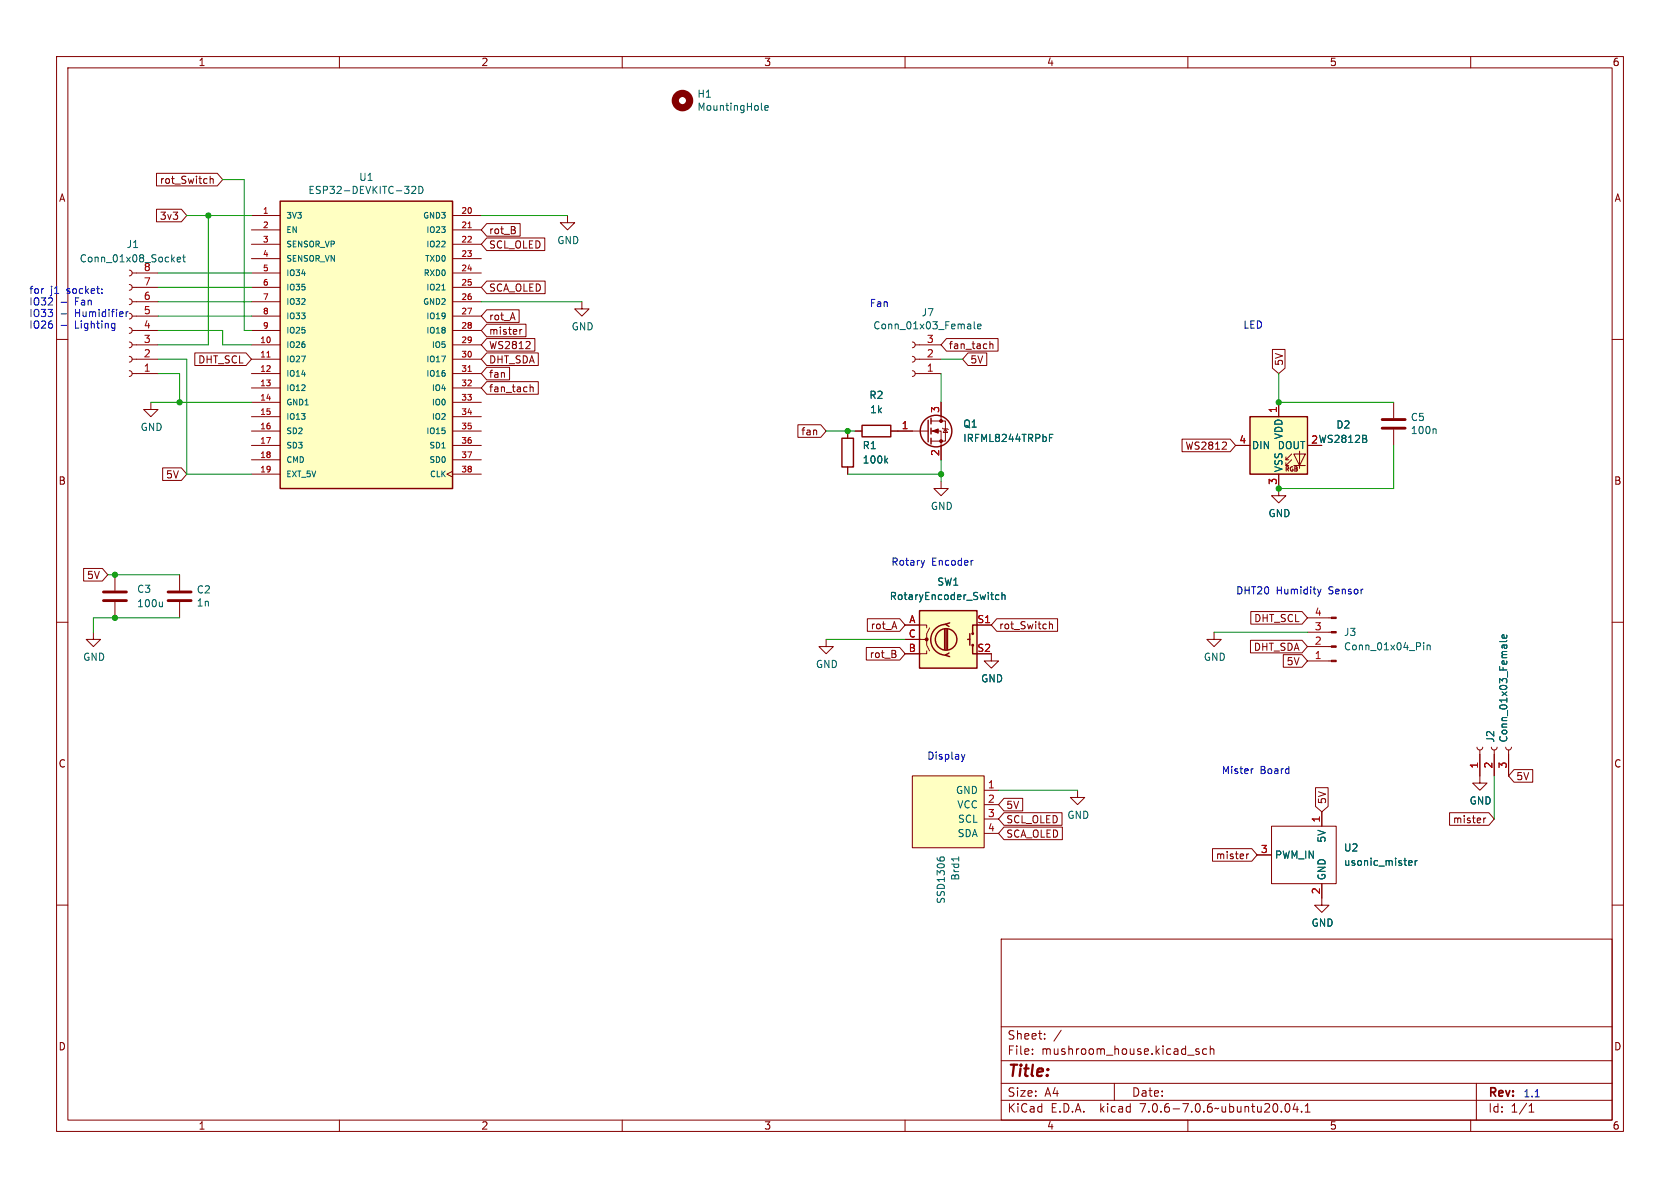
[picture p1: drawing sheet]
<svg xmlns="http://www.w3.org/2000/svg" width="297mm" height="210mm" viewBox="0 0 297 210" stroke-linecap="round" stroke-linejoin="round" font-family="sans-serif">
<g fill="none" stroke="#840000" stroke-width=".18">
<path d="M10 10h277v190h-277zM12 12h273v186h-273zM60 10v2M110 10v2M160 10v2M210 10v2M260 10v2M27.7 37h4.4l.9 1.1-.9 1.1h-4.4zM27.7 30.6h10.7l1 1.2-1 1.1h-10.7zM37.2 31.2v1.2M37.2 31.7l.1-.1h.3l.1 .8M44.4 38.1h5.1"/>
<path d="M80 38.1h5.1M86 39.5h6v2.3h-6l-.9-1.2zM100.3 38.1v1.3h1.3l-1.3 1.2-1.2-1.2h1.2M10 60h2M22.9 47.8l.3 .1 .2 .4-.2 .3-.3 .2M22.9 50.3l.3 .1 .2 .4-.2 .4-.3 .1M22.9 52.8l.3 .2 .2 .4-.2 .3-.3 .1M22.9 55.4l.3 .1 .2 .4-.2 .4-.3 .1M22.9 57.9l.3 .2 .2 .3-.2 .4-.3 .1M23.4 48.3h4.5M23.4 50.8h4.5M23.4 53.3h4.5"/>
<path d="M23.4 55.9h4.5M23.4 58.4h4.5M44.4 40.6h5.1M44.4 43.2h5.1M44.4 45.7h5.1M44.4 48.3h5.1M44.4 50.8h5.1M44.4 53.3h5.1M44.4 55.9h5.1M44.4 58.4h5.1M80 40.6h5.1M80 43.2h5.1"/>
<path d="M80 45.7h5.1M80 48.3h5.1M80 50.8h5.1M80 53.3h5.1M80 55.9h5.1M80 58.4h5.1M86 54.8h5.8v2.2h-5.8l-.9-1.1zM86 59.8h8.6v2.3h-8.6l-.9-1.1zM86 57.3h7v2.2h-7l-.9-1.1zM86 42.1h10.3v2.2h-10.3l-.9-1.1zM86 49.7h10.4v2.2h-10.4l-.9-1.1zM91.9 58.2v.9"/>
<path d="M92.3 58.2l-.4 .3M102.9 53.3v1.3h1.2l-1.2 1.3-1.3-1.3h1.3M167.3 59.8h9.1v2.3h-9.1l-.9-1.1zM285 60h2M22.9 60.5l.3 .1 .2 .4-.2 .3-.3 .2M22.9 63l.3 .1 .2 .4-.2 .4-.3 .1M22.9 65.5l.3 .2 .2 .4-.2 .3-.3 .1M23.4 61h4.5M23.4 63.5h4.5M23.4 66h4.5M26.7 71.1v1.3h1.2l-1.2 1.3-1.3-1.3h1.3M34.4 62.4h9.1l.9 1.1-.9 1.1h-9.1z"/>
<path d="M44.4 78.7h5.1M44.4 76.2h5.1M44.4 61h5.1M44.4 63.5h5.1M44.4 66h5.1M44.4 68.6h5.1M44.4 71.1h5.1M44.4 73.7h5.1M80 78.7h5.1M80 76.2h5.1M80 61h5.1M80 63.5h5.1"/>
<path d="M80 66h5.1M80 68.6h5.1M80 71.1h5.1M80 73.7h5.1M86 67.5h9.2v2.2h-9.2l-.9-1.1zM86 64.9h4.1v2.3h-4.1l-.9-1.2zM86 62.4h9.2v2.2h-9.2l-.9-1.1zM92.9 61.6h.8M93.7 60.5v.4M93.7 68v1.3M93.7 68.5l.2-.1 .3 .1 .1 .8M141.1 75.1h4l.9 1.1-.9 1.1h-4z"/>
<path d="M149.9 76.2v1.3M151.1 76.2h1.3M157.5 76.2h6.6M161.3 60.5l.4 .1 .1 .4-.2 .3-.3 .2M161.3 63l.4 .1 .1 .4-.2 .4-.3 .1M161.3 65.5l.4 .2 .1 .4-.2 .3-.3 .1M161.8 61h4.6M161.8 63.5h4.6M161.8 66h4.6M164.6 76.2h1.8v5.1M164.6 74.4h2.5v3.6h-2.5M166.4 71.1v3.3"/>
<path d="M166.6 75.7l.2 .1h.7l.1 .1M167.1 75.8l.4 .7h-.7zM171.1 62.4h3.3v2.2h-3.3l-.9-1.1zM175 60.4v1.2M175 60.9l.2-.1h.3v.8M209 77.6h8.5l.9 1.1-.9 1.2h-8.5zM216 79.4h.8M216.8 78.3v.4M218.4 78.7h2.6M224.9 61.8h2.3v3.3l-1.1 .9-1.2-.9zM226.1 71.1v2.6M229.7 79.8v3"/>
<path d="M246.4 71.1v2.8M246.4 75.9v2.8M28.8 82.7h3.3l.9 1.1-.9 1.1h-3.3zM44.4 81.3h5.1M44.4 83.8h5.1M80 83.3l-1 .5 1 .5M80 81.3h5.1M80 83.8h5.1M149.9 82.6v1.2M166.4 85.1v1.3h1.2l-1.2 1.2-1.3-1.2h1.3M226.1 83.8v3.8h1.2l-1.2 1.3-1.3-1.3h1.3M227.3 82.3h.5"/>
<path d="M227.3 81.3h.5M228.3 81.3l-1 1v-.5M228.3 80.3l-1 1v-.5M228.7 80.3h2.1l-1.1 2zM228.7 82.3h2.1M10 110h2M14.8 100.5h3.3l.9 1.1-.9 1.1h-3.3zM16.5 111.8v1.2h1.3l-1.3 1.3-1.3-1.3h1.3M20.3 101.6v2.8M20.3 106.4v2.8M31.7 101.6v2.8M31.7 106.4v2.8"/>
<path d="M146 113v1.3h1.3l-1.3 1.3-1.2-1.3h1.2M153.2 114.5h5.9l.9 1.1-.9 1.1h-5.9zM153.3 109.4h5.8l.9 1.1-.9 1.1h-5.8zM160 110.5h3.8v.5M160 113h3.8v1l.5 1.1M163.8 115.1v.5h-3.8M164.3 111l-.5 1v1h-.5M172.7 110.5h2.6M175.3 115.6v1.2h1.2l-1.2 1.3-1.3-1.3h1.3M176.2 109.4h10.8v2.2h-10.8l-.9-1.1zM185.5 109.9v1.3M185.5 110.4l.2-.1 .3 .1 .1 .8"/>
<path d="M214.6 111.8v1.2h1.3l-1.3 1.3-1.2-1.3h1.2M221.1 113.2h9.1l.9 1.1-.9 1.1h-9.1zM221.1 108.1h9.1l.9 1.1-.9 1.1h-9.1zM226.9 115.7h3.3l.9 1.1-.9 1.2h-3.3zM231.1 109.2h4.3M231.1 111.8h4.3M231.1 114.3h4.3M231.1 116.8h4.3M285 110h2M161.3 137.2h12.7v12.7h-12.7zM174 139.7h2.5M190.5 139.7v1.3h1.3l-1.3 1.2-1.3-1.2h1.3"/>
<path d="M232.6 139.2h2.2v3.4l-1.1 .9-1.1-.9zM261.1 132.1l.1 .3 .4 .2 .4-.2 .1-.3M261.6 132.6v5.8h1.3l-1.3 1.3-1.3-1.3h1.3M263.7 132.1l.1 .3 .3 .2 .4-.2 .2-.3M264.2 132.6v4.6M266.2 132.1l.1 .3 .4 .2 .4-.2 .1-.3M266.7 132.6v4.6M267.7 136h3.3v2.3h-3.3l-1-1.1zM10 160h2M174 142.2h2.5M174 144.8h2.5M174 147.3h2.5"/>
<path d="M177.5 146.2h10.3v2.2h-10.3l-1-1.1zM177.5 143.7h10.3v2.2h-10.3l-1-1.1zM177.5 141.1h3.3v2.3h-3.3l-1-1.2zM214.4 150h6.9l.9 1.1-.9 1.1h-6.9zM220.4 151v.8M220.8 151l-.4 .2M222.2 151.1h2.6M224.8 146.1h11.4v10.1h-11.4zM233.7 156.2v3.8h1.2l-1.2 1.3-1.3-1.3h1.3M233.7 143.5v2.6M256.3 143.7h6.9l1 1.1-1 1.1h-6.9zM262.3 144.6v.9"/>
<path d="M262.7 144.6l-.4 .2M285 160h2M177 166h108v32h-108zM60 198v2M110 198v2M160 198v2M177 194.5h108M177 191.5h108M177 187.5h108M177 181.5h108M182.5 186.3v.1M182.5 185.5v.1"/>
<path d="M184.7 183.6v.1M184.7 182.8v.1M187.6 182.1l-1.3 2M197 191.5v3M210 198v2M212 185.5l-.4-.1-.2 .2 .1 .2 .5 .2v.3h-.6M213.3 185.5l-.4-.1-.3 .3v.4l.1 .2h.6M214 185.5l.2-.1 .3 .1 .1 .9M214 184.9v1.5M227.3 195.2l.2-.1a.81 .81 0 0 1 .6 .6 .81 .81 0 0 1-.3 .8l-.1 .1a.81 .81 0 0 1-.4-1.4zM229 195l-.4 1.1h.9M229.3 195.6v1"/>
<path d="M230.1 196.5v.1M230.7 196.6h.9M230.7 195.5l.5-.4v1.5M260 198v2M261 191.5v6.5M270.3 196.6h.9M270.3 195.5l.4-.4v1.5"/>
</g>
<g fill="#ffffc2" stroke="#ffffc2" stroke-width=".18">
<path d="M221 73.7h10.1v10.1h-10.1z"/>
<path d="M162.6 108h10.1v10.1h-10.1z"/>
<path d="M49.5 35.6h30.5v50.8h-30.5z"/>
<path d="M161.3 137.2h12.7v12.7h-12.7z"/>
</g>
<g fill="none" stroke="#840000" stroke-width=".25">
<path d="M49.5 35.6h30.5v50.8h-30.5zM148.8 77.5h2.1v5.1h-2.1zM152.4 75.2h5.1v2h-5.1zM164.1 74.3v3.8M164.6 73.9v1M164.6 75.7v1M164.6 77.5v1M221 73.7h10.1v10.1h-10.1zM162.6 108h10.1v10.1h-10.1zM167 111.3v3.5M167.3 110.4a2.73 2.73 0 0 0-2.8 2.7 2.73 2.73 0 0 0 2.8 2.7M167.3 111.3v3.5"/>
<path d="M167.5 111.3v3.5M167.8 115.4l-.7 .4 .8 .3M167.9 110.1l-.8 .3 .7 .3M171.1 113h.3M171.4 112v2M172 114v1.6h.7M172.7 110.5h-.7v1.5"/>
<circle cx="165.5" cy="76.2" r="2.79"/>
<circle cx="167.3" cy="113" r="1.9"/>
<circle cx="172" cy="114" r=".13"/>
<circle cx="172" cy="112" r=".13"/>
</g>
<g fill="none" stroke="#006464" stroke-width=".18">
<path d="M134.6 19.3l.2 .2M135.2 19.1l.6-.1v-.3h-.4l-.2 .1 .1 .6h.5M72.8 33.1l.5-.2 .2 .4-.8 .9h.8M74.1 32.9a.64 .64 0 0 1 .7 .7 .64 .64 0 0 1-.7 .6zM31.3 45.9l.6-.1v-.3h-.4l-.2 .1 .1 .6h.5M32.3 45.5h.5M32.5 45v1.1l.3 .2M78.1 51.3h.6M172.2 56.9v1.1l.2 .1M172.8 57.7l.6-.1v-.3h-.4l-.2 .2 .1 .6h.5M185.5 77.4h.5M185.5 76.8h.6"/>
<path d="M241.5 77.6l.1 .2-.1 .4M241.5 77.1v.3M253.7 75.8l.2 .2v.7M156.6 81.4l.3 .5M156.9 81l-.5 .5M28.7 106.4v.9M28.7 107.1l-.2 .2M176.6 105.2l-.4-.1-.2 .3 .1 .5h.5M177.1 105.3l.2-.2 .3 .1 .1 .8M177.1 104.7v1.3M251.7 113.6v.1M251.7 114v.9"/>
<path d="M252.3 114v.9M252.3 114.2l.2-.2 .3 .1v.8M266.3 112.3l.1 .3-.2 .2h-.6v-.5l.2-.1 .2 .6M266.4 113.2l-.2 .2h-1.1M165.7 151.6v.2M166.2 152v-.4l.2-.1h.4l.1 .5M169.5 151.5v.7M249 152.6l.6-.2v-.2l-.4-.1-.2 .2 .1 .6h.5M250.2 152.1v.9M250.5 152.1l-.3 .3"/>
</g>
<g fill="#840000" stroke="#840000" stroke-width=".18">
<path d="M235.4 109.1h.8v.2h-.8z"/>
<path d="M235.4 111.6h.8v.3h-.8z"/>
<path d="M235.4 114.2h.8v.2h-.8z"/>
<path d="M235.4 116.7h.8v.3h-.8z"/>
<path d="M164.8 76.2l1.1-.4v.8z"/>
<circle cx="166.4" cy="78" r=".25"/>
<circle cx="166.4" cy="74.4" r=".25"/>
<circle cx="163.8" cy="113" r=".25"/>
</g>
<path d="M82.7 40.3h.6M47.2 63.1h.6M82.7 65.7h.6" fill="none" stroke="#a90000" stroke-width=".18"/>
<path d="M244.3 75.7h4.1M244.3 74.2h4.1M18.3 106.2h4.1M18.3 104.6h4.1M29.7 106.2h4.1M29.7 104.6h4.1" fill="none" stroke="#840000" stroke-width=".51"/>
<circle cx="120.6" cy="17.8" r="1.27" fill="none" stroke="#840000" stroke-width="1.3"/>
<g fill="none" stroke="#0000c2" stroke-width=".18">
<path d="M10.8 53.4h1M10.8 55.5h1M10.8 57.5h1M18 51.8v.1M18 51.1v.1M19.9 57.2h.4M20.3 57.2v1l-.2 .2M20.3 57.9l-.4 .1M22.3 55.1v.9M22.7 55.1l-.4 .3M163.4 99.1l-.3 .8M172 99.1h-.2"/>
<path d="M232.9 104.1l.3 .9M233.2 105l-.1 .4M233.5 104.1l-.3 .9M170 133.4l.3 .8M170.3 134.2l-.1 .3M170.6 133.4l-.3 .8M221.6 135.9l-.3 .1M271.4 193.9h.7"/>
</g>
<g fill="none" stroke="#009600" stroke-width=".18">
<path d="M33 38.1h11.4M36.8 38.1v22.9h-8.9M39.4 31.8h3.8v26.6h1.2M85.1 38.1h15.2M27.9 58.4h11.5v2.6h5M27.9 55.9h16.5M27.9 53.3h16.5M27.9 50.8h16.5M27.9 48.3h16.5M85.1 53.3h17.8M26.7 71.1h17.7M27.9 63.5h5.1v20.3h11.4"/>
<path d="M27.9 66h3.8v5.1M146 76.2h5.1M166.4 66v5.1M166.4 63.5h3.8M226.1 66v5.1h20.3M246.4 78.7v7.7h-20.3M149.9 83.8h16.5M166.4 81.3v3.8M19 101.6h12.7M31.7 109.2h-15.2v2.6M146 113h14M214.6 111.8h16.5"/>
<path d="M176.5 139.7h14M264.2 137.2v7.6"/>
</g>
<g fill="#009600" stroke="#009600" stroke-width=".18">
<circle cx="166.4" cy="83.8" r=".46"/>
<circle cx="149.9" cy="76.2" r=".46"/>
<circle cx="20.3" cy="109.2" r=".46"/>
<circle cx="20.3" cy="101.6" r=".46"/>
<circle cx="31.7" cy="71.1" r=".46"/>
<circle cx="36.8" cy="38.1" r=".46"/>
<circle cx="226.1" cy="86.4" r=".46"/>
<circle cx="226.1" cy="71.1" r=".46"/>
</g>
<text font-size="2.8" fill="#840000" x="178" y="190.9">Title:</text>
<g font-size="2.1" fill="#840000">
<text x="178" y="184">Sheet:</text>
<text x="178" y="186.7">File:</text>
<text x="184.1" y="186.7">mushroom_house.kicad_sch</text>
<text x="178" y="196.9">KiCad</text>
<text x="178" y="194.1">Size:</text>
<text x="184.7" y="194.1">A4</text>
<text x="185.7" y="196.9">E.D.A.</text>
<text x="194.6" y="196.9">kicad</text>
<text x="200" y="194.1">Date:</text>
<text x="201.8" y="196.9">7.0.6-7.0.6~ubuntu20.04.1</text>
<text x="263" y="194.3">Rev:</text>
<text x="263" y="196.9">Id:</text>
<text x="267.1" y="196.9">1/1</text>
</g>
<g font-size="1.8" fill="#840000">
<text x="35" y="11.9">1</text>
<text x="85" y="11.9">2</text>
<text x="135" y="11.9">3</text>
<text x="185" y="11.9">4</text>
<text x="235" y="11.9">5</text>
<text x="285" y="11.9">6</text>
<text x="10.3" y="35.9">A</text>
<text x="28.2" y="32.7">rot_Switch</text>
<text x="285.3" y="35.9">A</text>
<text x="28.2" y="39.1">3v3</text>
<text x="86.4" y="41.6">rot_B</text>
<text x="86.4" y="44.1">SCL_OLED</text>
<text x="86.4" y="51.8">SCA_OLED</text>
<text x="86.4" y="56.8">rot_A</text>
<text x="86.4" y="59.4">mister</text>
<text x="34.9" y="64.5">DHT_SCL</text>
<text x="86.4" y="61.9">WS2812</text>
<text x="86.4" y="64.5">DHT_SDA</text>
<text x="167.6" y="61.9">fan_tach</text>
<text x="171.4" y="64.5">5V</text>
<text x="227" y="64.8" transform="rotate(-90 227 64.8)">5V</text>
<text x="86.4" y="69.5">fan_tach</text>
<text x="86.4" y="67">fan</text>
<text x="141.6" y="77.2">fan</text>
<text x="209.5" y="79.7">WS2812</text>
<text x="10.3" y="85.9">B</text>
<text x="29.2" y="84.8">5V</text>
<text x="285.3" y="85.9">B</text>
<text x="15.3" y="102.6">5V</text>
<text x="153.8" y="111.4">rot_A</text>
<text x="176.5" y="111.4">rot_Switch</text>
<text x="221.6" y="110.2">DHT_SCL</text>
<text x="153.6" y="116.5">rot_B</text>
<text x="221.6" y="115.3">DHT_SDA</text>
<text x="227.4" y="117.8">5V</text>
<text x="10.3" y="135.9">C</text>
<text x="285.3" y="135.9">C</text>
<text x="177.8" y="143.2">5V</text>
<text x="234.6" y="142.2" transform="rotate(-90 234.6 142.2)">5V</text>
<text x="268" y="138.1">5V</text>
<text x="177.8" y="148.3">SCA_OLED</text>
<text x="177.8" y="145.7">SCL_OLED</text>
<text x="256.8" y="145.7">mister</text>
<text x="214.9" y="152.1">mister</text>
<text x="10.3" y="185.9">D</text>
<text x="285.3" y="185.9">D</text>
<text x="35" y="199.9">1</text>
<text x="85" y="199.9">2</text>
<text x="135" y="199.9">3</text>
<text x="185" y="199.9">4</text>
<text x="235" y="199.9">5</text>
<text x="285" y="199.9">6</text>
</g>
<g font-size="1.8" fill="#006464">
<text x="123.2" y="17.5">H1</text>
<text x="123.2" y="19.8">MountingHole</text>
<text x="54.4" y="34.5">ESP32-DEVKITC-32D</text>
<text x="63.4" y="32.2">U1</text>
<text x="14" y="46.6">Conn_01x08_Socket</text>
<text x="22.3" y="44">J1</text>
<text x="98.4" y="43.4">GND</text>
<text x="25.3" y="48">8</text>
<text x="101" y="58.6">GND</text>
<text x="154.3" y="58.4">Conn_01x03_Female</text>
<text x="162.8" y="56.1">J7</text>
<text x="153.6" y="70.7">R2</text>
<text x="24.8" y="76.4">GND</text>
<text x="153.7" y="73.3">1k</text>
<text x="170.2" y="75.8">Q1</text>
<text x="226.9" y="77.7" transform="rotate(-90 226.9 77.7)">VDD</text>
<text x="236.1" y="76">D2</text>
<text x="249.3" y="74.6">C5</text>
<text x="249.3" y="76.9">100n</text>
<text x="152.4" y="79.6">R1</text>
<text x="152.4" y="82.1">100k</text>
<text x="170.2" y="78.3">IRFML8244TRPbF</text>
<text x="221.2" y="79.6">DIN</text>
<text x="225.8" y="79.6">DOUT</text>
<text x="226.9" y="83.6" transform="rotate(-90 226.9 83.6)">VSS</text>
<text x="164.5" y="90.3">GND</text>
<text x="224.2" y="91.6">GND</text>
<text x="24.1" y="105">C3</text>
<text x="24.1" y="107.5">100u</text>
<text x="34.7" y="105.1">C2</text>
<text x="34.7" y="107.4">1n</text>
<text x="157.2" y="106.3">RotaryEncoder_Switch</text>
<text x="165.6" y="103.7">SW1</text>
<text x="237.5" y="112.6">J3</text>
<text x="14.6" y="117">GND</text>
<text x="144.1" y="118.3">GND</text>
<text x="212.7" y="117">GND</text>
<text x="237.5" y="115.2">Conn_01x04_Pin</text>
<text x="173.4" y="120.8">GND</text>
<text x="264.4" y="131.4" transform="rotate(-90 264.4 131.4)">J2</text>
<text x="266.7" y="131.4" transform="rotate(-90 266.7 131.4)">Conn_01x03_Female</text>
<text x="168.9" y="140.6">GND</text>
<text x="169.1" y="143.1">VCC</text>
<text x="259.7" y="142.4">GND</text>
<text x="169.2" y="148.2">SDA</text>
<text x="169.3" y="145.6">SCL</text>
<text x="188.6" y="145">GND</text>
<text x="234.5" y="149.1" transform="rotate(-90 234.5 149.1)">5V</text>
<text x="169.8" y="155.8" transform="rotate(-90 169.8 155.8)">Brd1</text>
<text x="225.3" y="152">PWM_IN</text>
<text x="234.5" y="155.7" transform="rotate(-90 234.5 155.7)">GND</text>
<text x="237.5" y="150.7">U2</text>
<text x="237.5" y="153.3">usonic_mister</text>
<text x="167.2" y="159.9" transform="rotate(-90 167.2 159.9)">SSD1306</text>
<text x="231.8" y="164">GND</text>
</g>
<g font-size="1.8" fill="#0000c2">
<text x="5.1" y="52">for</text>
<text x="8.9" y="52">j1</text>
<text x="11.9" y="52">socket:</text>
<text x="5.1" y="54.1">IO32</text>
<text x="5.1" y="56.1">IO33</text>
<text x="5.1" y="58.2">IO26</text>
<text x="13.3" y="54.1">Fan</text>
<text x="13.3" y="56.1">Humidifier</text>
<text x="13.3" y="58.2">Lighting</text>
<text x="153.7" y="54.4">Fan</text>
<text x="219.7" y="58.2">LED</text>
<text x="157.5" y="100.1">Rotary</text>
<text x="164.7" y="100.1">Encoder</text>
<text x="218.4" y="105.2">DHT20</text>
<text x="225.6" y="105.2">Humidity</text>
<text x="235" y="105.2">Sensor</text>
<text x="163.8" y="134.4">Display</text>
<text x="215.9" y="136.9">Mister</text>
<text x="222.8" y="136.9">Board</text>
<text x="269.2" y="194.1">1.1</text>
</g>
<g font-size="1.8" fill="#a90000">
<text x="25.3" y="53.1">6</text>
<text x="25.3" y="50.5">7</text>
<text x="25.3" y="58.2">4</text>
<text x="25.3" y="55.6">5</text>
<text x="25.3" y="65.8">1</text>
<text x="25.3" y="63.2">2</text>
<text x="25.3" y="60.7">3</text>
<text x="163.8" y="65.8">1</text>
<text x="163.8" y="63.2">2</text>
<text x="163.8" y="60.7">3</text>
<text x="159.3" y="75.9">1</text>
<text x="166.1" y="73.1" transform="rotate(-90 166.1 73.1)">3</text>
<text x="225.8" y="73.1" transform="rotate(-90 225.8 73.1)">1</text>
<text x="166.1" y="80.7" transform="rotate(-90 166.1 80.7)">2</text>
<text x="219" y="78.5">4</text>
<text x="231.7" y="78.5">2 WS2812B</text>
<text x="225.8" y="85.8" transform="rotate(-90 225.8 85.8)">3</text>
<text x="160.6" y="112.8">C</text>
<text x="160.6" y="110.2">A</text>
<text x="172.7" y="110.2">S1</text>
<text x="232.3" y="111.5">3</text>
<text x="232.3" y="109">4</text>
<text x="160.6" y="115.3">B</text>
<text x="172.7" y="115.3">S2</text>
<text x="232.3" y="116.6">1</text>
<text x="232.3" y="114">2</text>
<text x="261.4" y="136" transform="rotate(-90 261.4 136)">1</text>
<text x="263.9" y="136" transform="rotate(-90 263.9 136)">2</text>
<text x="266.4" y="136" transform="rotate(-90 266.4 136)">3</text>
<text x="174.6" y="139.4">1</text>
<text x="174.6" y="142">2</text>
<text x="174.6" y="144.5">3</text>
<text x="174.6" y="147.1">4</text>
<text x="233.4" y="145.5" transform="rotate(-90 233.4 145.5)">1</text>
<text x="222.8" y="150.9">3</text>
<text x="233.4" y="158.2" transform="rotate(-90 233.4 158.2)">2</text>
</g>
<g font-size="1.4" fill="#a90000">
<text x="46.4" y="37.8">1</text>
<text x="46.4" y="40.4">2</text>
<text x="81.5" y="37.8">20</text>
<text x="81.5" y="40.4">21</text>
<text x="46.4" y="42.9">3</text>
<text x="46.4" y="45.5">4</text>
<text x="81.5" y="42.9">22</text>
<text x="81.5" y="45.5">23</text>
<text x="46.4" y="48">5</text>
<text x="46.4" y="50.5">6</text>
<text x="46.4" y="53.1">7</text>
<text x="81.5" y="48">24</text>
<text x="81.5" y="50.5">25</text>
<text x="81.5" y="53.1">26</text>
<text x="46.4" y="55.6">8</text>
<text x="46.4" y="58.2">9</text>
<text x="81.5" y="55.6">27</text>
<text x="81.5" y="58.2">28</text>
<text x="45.9" y="60.7">10</text>
<text x="45.9" y="63.2">11</text>
<text x="45.9" y="65.8">12</text>
<text x="81.5" y="60.7">29</text>
<text x="81.5" y="63.2">30</text>
<text x="81.5" y="65.8">31</text>
<text x="45.9" y="68.3">13</text>
<text x="45.9" y="70.9">14</text>
<text x="81.5" y="68.3">32</text>
<text x="81.5" y="70.9">33</text>
<text x="45.9" y="73.4">15</text>
<text x="45.9" y="75.9">16</text>
<text x="81.5" y="73.4">34</text>
<text x="81.5" y="75.9">35</text>
<text x="45.9" y="78.5">17</text>
<text x="45.9" y="81">18</text>
<text x="45.9" y="83.6">19</text>
<text x="81.5" y="78.5">36</text>
<text x="81.5" y="81">37</text>
<text x="81.5" y="83.6">38</text>
</g>
<g font-size="1.4" fill="#006464">
<text x="50.5" y="38.8">3V3</text>
<text x="50.5" y="41.4">EN</text>
<text x="74.7" y="38.8">GND3</text>
<text x="75.3" y="41.4">IO23</text>
<text x="50.5" y="43.9">SENSOR_VP</text>
<text x="50.5" y="46.5">SENSOR_VN</text>
<text x="75" y="46.5">TXD0</text>
<text x="75.3" y="43.9">IO22</text>
<text x="50.5" y="49">IO34</text>
<text x="50.5" y="51.5">IO35</text>
<text x="74.8" y="49">RXD0</text>
<text x="75.3" y="51.5">IO21</text>
<text x="50.5" y="54.1">IO32</text>
<text x="50.5" y="56.6">IO33</text>
<text x="50.5" y="59.2">IO25</text>
<text x="74.7" y="54.1">GND2</text>
<text x="75.3" y="56.6">IO19</text>
<text x="75.3" y="59.2">IO18</text>
<text x="50.5" y="61.7">IO26</text>
<text x="50.5" y="64.2">IO27</text>
<text x="75.3" y="64.2">IO17</text>
<text x="76.2" y="61.7">IO5</text>
<text x="50.5" y="66.8">IO14</text>
<text x="50.5" y="69.3">IO12</text>
<text x="50.5" y="71.9">GND1</text>
<text x="75.3" y="66.8">IO16</text>
<text x="76.2" y="69.3">IO4</text>
<text x="76.2" y="71.9">IO0</text>
<text x="50.5" y="74.4">IO13</text>
<text x="50.5" y="76.9">SD2</text>
<text x="75.3" y="76.9">IO15</text>
<text x="76.2" y="74.4">IO2</text>
<text x="50.5" y="79.5">SD3</text>
<text x="50.5" y="82">CMD</text>
<text x="75.8" y="79.5">SD1</text>
<text x="75.8" y="82">SD0</text>
<text x="50.5" y="84.6">EXT_5V</text>
<text x="75.9" y="84.6">CLK</text>
</g>
<text font-size="1.1" fill="#840000" x="227.1" y="83.5">RGB</text>
</svg>
